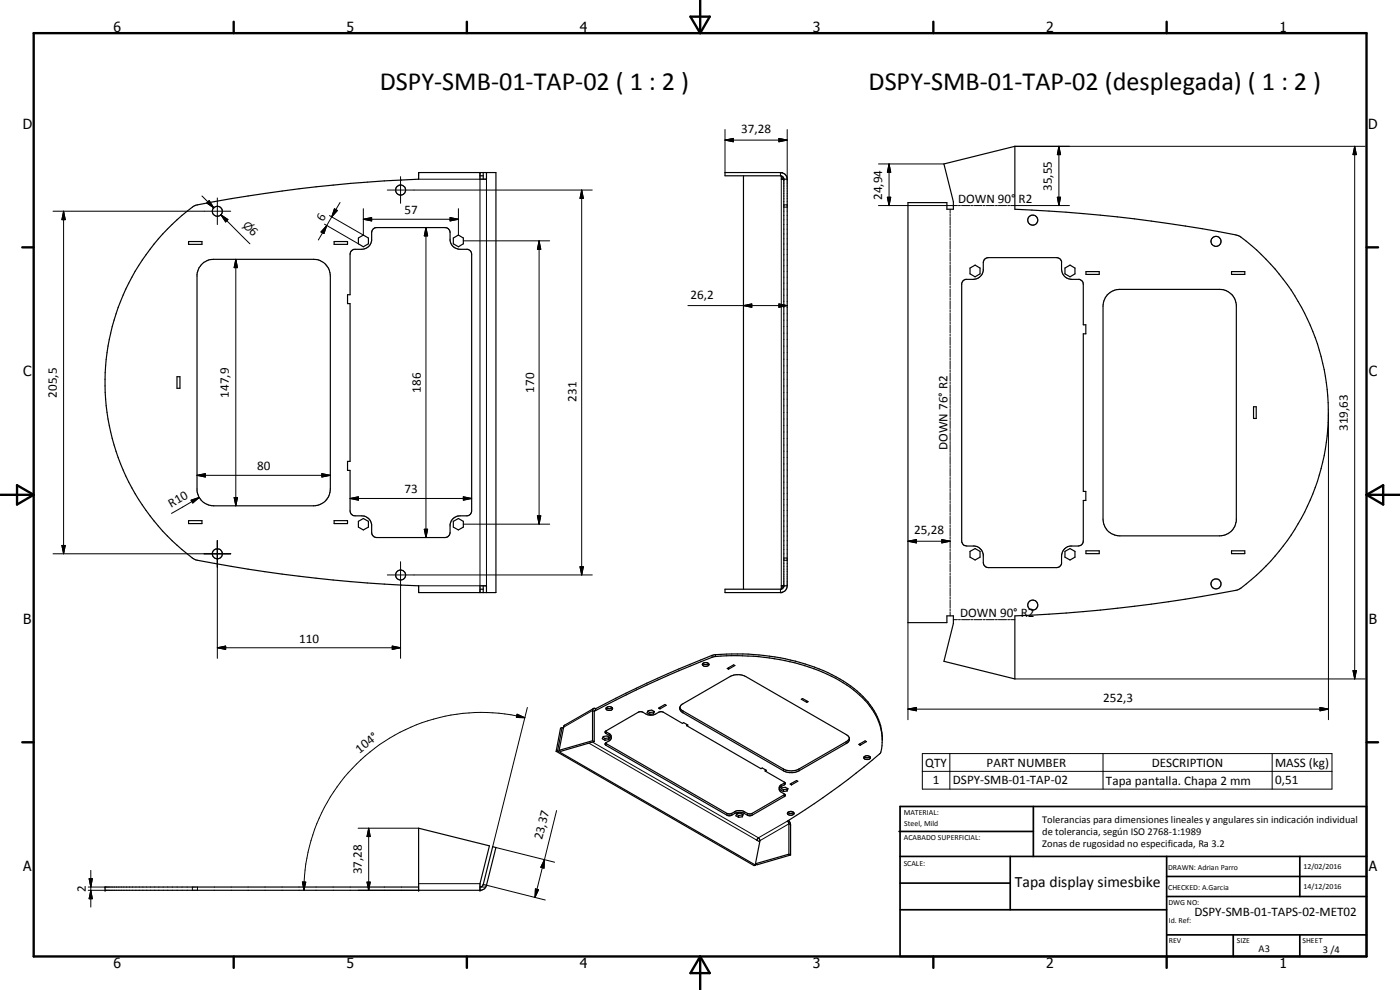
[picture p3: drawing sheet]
<svg xmlns="http://www.w3.org/2000/svg" width="420mm" height="297mm" viewBox="0 0 420 297" stroke-linecap="round" stroke-linejoin="round" font-family="sans-serif">
<g fill="none" stroke="#000" stroke-width=".35">
<path d="M144 51.8v2h2v-2M144 52.7h1M145 51.8v2M223.1 52.7v124.1M234.2 51.8a2 2 0 0 1 2.1 2M234.5 52.8v1h1.8M234.5 52.8l.7 .8v122.4l-.7 .8M234.5 51.8h.1M234.7 51.8h-17.1v.9l16.9 .1M234.7 52.9v.9M236.3 53.8v122M283.3 49.2l21.3-5.3v18.9a418.5 418.5 0 0 1 67.1 7.9 65.7 65.7 0 0 1 0 106.2 418.6 418.6 0 0 1-67.1 7.9v18.9l-21.3-5.3 2.8-11.3v-2.3h-1.9v2h-11.7v-126h11.7v2h1.9v-2.3z"/>
<path d="M51.6 67.4l3-2.8a14.7 14.7 0 0 1 4.2-3 444.9 444.9 0 0 1 66.8-7.8v-2h23.2v126h-23.2v-2a425.2 425.2 0 0 1-67.1-7.9 65.8 65.8 0 0 1-6.9-100.5zM56.6 72.5h4v.8h-4zM60.4 79.5l.8-.8 1.4-.7 1.5-.2h30a5 5 0 0 1 5 5v63.9a5 5 0 0 1-5 5.1h-30a5 5 0 0 1-5-4.5v-65l.5-1.5zM100.3 72.5h4v.8h-4zM107.6 71.4l1.4-.9 1.6 .9v1.8l-1.6 .8-1.4-.8zM112 68.7l1.1-.4 21 .1 .7 .6 .2 .5 .1 2.7a3 3 0 0 0 3 2.6l2.5 .1 .7 .5 .3 .9v77l-.5 1-.5 .4-2.5 .1a3 3 0 0 0-3 2.6l-.2 3-.5 .6-.8 .3-20.8-.1-.6-.2-.5-.6-.2-3a3 3 0 0 0-3-2.6 3.6 3.6 0 0 1-3-.5l-.4-1v-12.2h-.8v-2.7h.8v-47.3h-.8v-2.7h.8l.1-12.7 .3-.5 .7-.4h2.3a3 3 0 0 0 3-2.6v-2.4zM136 71.4l1.6-.9 1.5 .9v1.8l-1.5 .8-1.6-.8zM289 84.2l.8-.4h2.3a3 3 0 0 0 3-2.6v-2.4a1.52 1.52 0 0 1 1.5-1.5h20.8l.8 .4 .3 .5 .1 2.6a3 3 0 0 0 3 3l2.6 .1a1.49 1.49 0 0 1 .9 1.4v12.2h.8v2.7h-.8v47.2h.8v2.8h-.8v12.4l-.4 .8-.8 .3a6 6 0 0 0-4.1 .7l-.6 .6-.5 1-.2 3.4-.5 .7-.9 .2h-20.8l-.5-.2-.6-.7-.3-3.7a2.92 2.92 0 0 0-2.4-1.9l-3-.1-.5-.3-.4-.8v-77.6zM291.1 80.4l1.5-.9 1.5 .9v1.8l-1.5 .9-1.5-.9zM319.6 80.4l1.5-.9 1.5 .9v1.8l-1.5 .9-1.5-.9zM325.9 81.5h4v.8h-4zM332.3 88.5a5.2 5.2 0 0 1 3.8-1.7h29.9a5.1 5.1 0 0 1 5 4.5v65a5 5 0 0 1-5 4.5h-29.9a5 5 0 0 1-5.1-5v-64l.3-1.5z"/>
<path d="M369.6 81.5h4v.8h-4zM53.1 113h.9v3.5h-.9zM376.2 122h.8v3.6h-.8zM56.6 156.2h4v.9h-4zM100.3 156.2h4v.9h-4zM107.6 156.4l1.4-.8 1.6 .8v1.8l-1.6 .8-1.4-.8zM136 156.4l1.6-.8 1.5 .8v1.8l-1.5 .8-1.6-.8zM144 177.8v-2h2v2M144 176.8h1M145 175.8v2M234.5 176.8h-16.9v1l17.1-.1M234.5 177.8h.1"/>
<path d="M234.7 175.8v.9M236.3 175.8h-1.8v.9M236.3 175.8a2 2 0 0 1-2.1 2M291.1 165.4l1.5-.8 1.5 .8v1.8l-1.5 .8-1.5-.8zM319.6 165.4l1.5-.8 1.5 .8v1.8l-1.5 .8-1.5-.8zM325.9 165.3h4v.8h-4zM369.6 165.3h4v.8h-4zM210.9 199.1a1.46 1.46 0 0 0 1.8 0M210.9 199.1a1.2 1.2 0 0 1 1.9 .3 1.15 1.15 0 0 1-2-.1zM168.7 218.3l.4 .3M168.7 218.3l-1.4 7M168.7 218.3l-.5 .2-1.3 6.9"/>
<path d="M178.1 212.6l-8.8 5.1-1.5 7.4M178.1 212.6l-.3 .6v9M178.1 212.6h.7M178.8 212.6a303.4 303.4 0 0 1 35.6-16.1 65.8 65.8 0 0 1 37.6 7.2 25.1 25.1 0 0 1 12.3 14.1 15.8 15.8 0 0 1-.2 8.3 217.5 217.5 0 0 1-27.8 20.3l.5 .7v9.2M178.8 213.2a285.7 285.7 0 0 1 35.9-16.2 68.1 68.1 0 0 1 36 6.5 26.4 26.4 0 0 1 13.2 13.7l.8 3.7M178.8 213.2l-.5 .1v9.2M178.8 212.6v.6M181.7 219.4l1.1 .7a1.28 1.28 0 0 1 0 2.2l-.9 .5-.3 .6 36.6 21.2 1 .1 1.3-.6a3 3 0 0 1 2.8 0l1.2 .6h1l10-5.8v-.6l-1.1-.6a1.25 1.25 0 0 1 0-2.2l1.1-.6M181.9 212.4a1.06 1.06 0 0 1 1.1-.4 1.06 1.06 0 0 1 .8 .8 1.2 1.2 0 0 1-1.9-.2zM182 212.3a1.4 1.4 0 0 0 1.7 0M194.4 213.4l.6 .4M195 213.8v.6"/>
<path d="M196.1 213.7l-1.1 .1M196.1 214.2l.3-.7-.8-.4-1.1 .1-.3 .7 .8 .5M196.1 213.7v.5M196.1 214.2l-1.1 .2M196.2 213.4l-.1 .3M197.6 212.5l1.9-1.1 .4 .2-1.8 1.1zM198.1 212.2v.5M204 212.2l.7 .9 30.4 17.6a5 5 0 0 0 4.7 0l14.4-8.3 .7-.9M204.4 211.5l14.7-8.5a5.1 5.1 0 0 1 4.7 0l30.1 17.4a1.42 1.42 0 0 1 1 1.3 1.42 1.42 0 0 1-1 1.4l-14.1 8.2a5.1 5.1 0 0 1-4.7 0l-30.1-17.4a1.44 1.44 0 0 1-.6-2.4zM206.1 217.7l.3-.1-1.2-.8-.4 .2-5.9-3.4h-1a3.8 3.8 0 0 1-5.1 0l-1.3 .1-9.7 5.7-.2 .5 1.4 .9 .4 .6M206.1 217.7l22.3 12.9 .4-.2 1.2 .7-.4 .3M206.1 217.3v.4"/>
<path d="M218.3 200.6l1.9-1.1 .3 .2-1.9 1.1zM218.6 200.3v.5M240.5 209.8l.4-.2 1.6 .9-.4 .2zM242.1 210.3v.4M166.9 225.4l59.4 34.3 .5-.1M167.3 225.3l-.4 .1M167.3 225.3l59.5 34.3M177.8 222.2l.5 .3M177.8 222.2l-10 2.9M178.3 222.5l-10 2.9-.5-.3M181 221.2l.6 .4M181.6 221.6v.5"/>
<path d="M181.7 223l36.5 21.1 1 .1a4.3 4.3 0 0 1 3.9-.8l1.4 .7h1l10-5.8M182.7 221.4l-1.1 .2M182.7 221.9l.3-.6-.8-.5-1.2 .2-.2 .7 .8 .4M182.7 221.4v.5M182.7 221.9l-1.1 .2M182.8 221.1l-.1 .3M229.6 231.4l5.9 3.3v.7l-1.3 .8-.3 .5M229.6 230.9v.5M234.5 236.6l.6 .3M235.1 236.9v.6M235.5 234.8v.1M236.2 236.8l-1.1 .1"/>
<path d="M236.2 237.3l.3-.7-.8-.4-1.1 .2-.3 .6 .8 .5M236.2 236.8v.5M236.2 237.3l-1.1 .2M236.3 236.6l-.1 .2M237.1 235.2l1.9-1 .4 .2-1.9 1.1zM237.5 235v.5M257.8 223.4l1.8-1.1 .4 .2-1.9 1.1zM258.1 223.1v.5M259.4 227.1a1.46 1.46 0 0 0 1.7 0M259.4 227a1.08 1.08 0 0 1 1.8 .5 1.2 1.2 0 0 1-2-.2zM264.8 221.6v.5M221 244.3l.6 .4"/>
<path d="M221.6 244.7v.5M222.8 244.5l-1.2 .2M222.8 245.1l.2-.7-.8-.4-1.1 .1-.3 .7 .8 .4M222.8 244.5v.6M222.8 245.1l-1.2 .1M222.9 244.3l-.1 .2M226.9 259.2l-.1 .4M228 252.6l-.9-.5 .5-.7 .5 .8-1.4 7M236.4 243.8a1.46 1.46 0 0 0 1.8 0M236.5 243.8a1.06 1.06 0 0 1 1.8 .4 1.25 1.25 0 0 1-2-.2zM236.7 246.2l.6 1.3v9M236.8 256.3l-10.1 2.9"/>
<path d="M236.8 256.3l.5 .2M237.3 256.5l-10.1 3-.5-.3M125.6 267.1v-18.6l21.3 5.3-2.9 11.3v2M145 265.4l2.9-11.4 .9 .3-2.8 11.3M145 265.4l1 .2M145 265.4l-.3 .5-.7 .2M146 265.6l-.6 1.1-1 .4h-112.9v-1h94.1"/>
<circle cx="120.2" cy="57" r="1.51"/>
<circle cx="65.2" cy="63.4" r="1.49"/>
<circle cx="310" cy="66" r="1.51"/>
<circle cx="364.9" cy="72.4" r="1.51"/>
<circle cx="65.2" cy="166.2" r="1.51"/>
<circle cx="120.2" cy="172.5" r="1.49"/>
<circle cx="364.9" cy="175.2" r="1.51"/>
<circle cx="309.9" cy="181.6" r="1.5"/>
</g>
<g fill="none" stroke="#000" stroke-width=".3">
<path d="M217.6 38.9v12.9M236.3 38.9v14.9M60.6 58.8l3.6 3.6M65.2 59.4v8M116.2 57h61.5M120.2 53v8M125.6 53.8h18.4v122h-18.4M146 53.8v122M174.6 57l.5 2.5h-1zM174.6 57v115.5M217.6 42l2.5-.5v1zM217.6 42h18.7"/>
<path d="M233.8 41.5l2.5 .5-2.5 .5zM234.2 51.8v.9M234.5 53.8v122M263.6 49.2h19.7M266.3 59.2h1l-.5 2.5zM266.8 49.2l.5 2.5h-1zM266.8 49.2v12.5M304.6 43.9h105.1M317.3 59.2h1l-.5 2.5zM317.8 43.9l.5 2.5h-1zM317.8 43.9v17.8M406.6 43.9l.5 2.5h-1.1z"/>
<path d="M406.6 43.9v159.8M15.9 63.4h53.3M19.1 63.4l.5 2.5h-1zM19.1 63.4v102.8M62.8 60.2l1.4 2.2-2.2-1.5zM66.3 64.4l2.1 1.5-.7 .7zM66.3 64.4l1.8 1.8M66.3 64.4l8.7 8.8M70.8 77.8l.5 2.5h-1zM70.8 77.8v74M97.4 67.3l10.2 5.9M98.1 67.6l-.9 2.5-.9-.5z"/>
<path d="M98.1 67.6l-2.6 4.4M99.6 65.1l-1.5 2.5M100.4 62.7l.8 .5-1.6 1.9zM102.1 60.7l-2.5 4.4M109 65.8l2.5-.5v1zM109 65.8h28.6M109 62.6v7.9l-10.1-5.8M127.8 68.3l.5 2.5h-1zM127.8 68.3v93M135.1 65.3l2.5 .5-2.5 .5zM137.6 62.6v7.9M139.1 72.3h25.9"/>
<path d="M161.8 72.3l.5 2.5h-1zM161.8 72.3v85M235.2 62.1h1.1M235.2 61.5h1.1M263.6 61.7h23.7M285.1 62.8v1.2M285.1 64.3v.6M285.1 65.2v2.4M285.1 67.9v.6M285.1 68.8v2.4M285.1 71.5v.6M285.1 72.4v2.4"/>
<path d="M285.1 75.1v.5M285.1 75.9v2.5M285.1 78.7v.5M285.1 79.5v2.5M287.6 61.7h.6M288.6 61.7h2.4M291.3 61.7h.7M292.3 61.7h2.4M295.1 61.7h.5M295.9 61.7h2.5M298.7 61.7h.6M299.6 61.7h2.5"/>
<path d="M302.4 61.7h.6M303.3 61.7h17.7M206.4 91.7h29.9M223.1 91.7l2.5-.5v1zM233.8 91.2l2.5 .5-2.5 .5zM285.1 82.2v.6M285.1 83.1v2.4M285.1 85.9v.5M285.1 86.7v2.4M285.1 89.4v.6M285.1 90.3v2.4M285.1 93v.6"/>
<path d="M285.1 93.9v2.4M285.1 96.6v.6M285.1 97.5v2.4M285.1 100.2v.6M285.1 101.1v2.4M285.1 103.8v.6M285.1 104.6v2.5M285.1 107.4v.5M285.1 108.2v2.5M285.1 111v.5M285.1 111.8v2.4M285.1 114.6v.5"/>
<path d="M285.1 115.4v2.4M285.1 118.1v.6M285.1 119v2.4M285.1 121.7v.6M285.1 122.6v2.4M285.1 125.3v.6M285.1 126.2v2.4M285.1 128.9v.6M285.1 129.8v2.4M285.1 132.5v.6M285.1 133.3v2.5M285.1 136.1v.6"/>
<path d="M285.1 136.9v2.5M285.1 139.7v.6M398.7 123.8v92.1M57.4 150.1l2.4-.8-1.9 1.6zM59.1 142.6l2.5-.5v1zM59.1 142.6h40M59.8 149.3l-8.3 4.8M70.3 149.3h1l-.5 2.5zM96.6 142.1l2.5 .5-2.5 .5zM105.1 149.6l2.5-.5v1zM105.1 149.6h36.5M127.3 158.8h1l-.5 2.5z"/>
<path d="M139.1 149.1l2.5 .5-2.5 .5zM139.1 157.3h25.9M161.3 154.8h1l-.5 2.5zM285.1 140.5v2.4M285.1 143.3v.5M285.1 144.1v2.4M285.1 146.8v.6M285.1 147.7v2.4M285.1 150.4v.6M285.1 151.3v2.4M285.1 154v.6M285.1 154.9v2.4"/>
<path d="M285.1 157.6v.6M285.1 158.5v2.4M15.9 166.2h53.3M18.6 163.7h1l-.5 2.5zM65.2 162.2v35.3M116.2 172.5h61.5M120.2 168.5v29M174.1 170.1h1l-.5 2.4zM234.2 176.8v1M235.2 167.4h1.1M235.2 168.1h1.1M272.5 162.4l2.5-.5v1z"/>
<path d="M272.5 162.4h12.6M282.6 161.9l2.5 .5-2.5 .5zM285.1 161.2v.6M285.1 162.1v2.4M285.1 164.8v.6M285.1 165.7v2.4M285.1 168.4v.6M285.1 169.2v2.4M285.1 172v.6M285.1 172.8v2.5M285.1 175.5v.6M285.1 176.4v2.4"/>
<path d="M285.1 179.1v.6M65.2 194.4l2.5-.6v1.1zM65.2 194.4h55M117.7 193.8l2.5 .6-2.5 .5zM213.7 196.6v.6M214.7 196.4v.6M272.5 186.8v29.1M285.1 180v2.4M285.1 182.7v.6M285.1 183.6v1.2M286.1 185.9h1.2M287.6 185.9h.6"/>
<path d="M288.6 185.9h2.4M291.3 185.9h.7M292.3 185.9h2.4M295.1 185.9h.5M295.9 185.9h2.5M298.7 185.9h.6M299.6 185.9h2.5M302.4 185.9h.6M303.3 185.9h1.3M155.2 214.3l2.3 1h-2.5zM157.5 215.3a53.4 53.4 0 0 0-66.3 51.8M158.3 212.3l-10.4 41.7"/>
<path d="M178.8 213.2l-.5 .2-.5-.2-8.6 5M181.9 219.6v.5M205 213.3v.6M272.5 212.8l2.5-.5v1zM272.5 212.8h126.2M304.6 203.7h105.1M396.1 212.3l2.6 .5-2.6 .5zM406 201.2h1.1l-.5 2.5zM176.7 223l50.4 29.1M177.8 222.7l49.8 28.7 8.7-5M181.9 223.1v.5M182.8 220.1v.5"/>
<path d="M234.4 235.5v.5M235.1 230.7v.6M235.4 234.9v.6M235.4 238.5v.5M239.8 230.7v.6M253.9 222.5v.6M276.8 226.1h122.9v10.7h-122.9zM276.8 231.4h122.9M285.1 226.1v10.7M331 226.1v10.7M381.8 226.1v10.7M107.5 248.5h18.1"/>
<path d="M110.6 248.5l.5 2.5h-1zM110.6 248.5v18.6M148.8 254.3l17.6 4.4M163.4 257.9l-.1 2.6-1-.3zM163.4 257.9l-2.8 11.3M167 243.2l-3.6 14.7M218.2 244.1v.5M219.6 244.1v.5M220.5 243.5v.6M223.3 243.5v.6M224.3 244.1v.5M225.7 244.1v.5"/>
<path d="M237.3 247.5l-.5-.3-8.7 5M26.5 266.1h5M26.5 267.1h5M26.7 263.7h1l-.4 2.4zM27.3 267.1l.4 2.6h-1zM27.3 261.2v11M57.7 266.1v1M59.3 266.1v1M90.8 264.6l1 .1-.6 2.4zM107.5 267.1h18.1M110.1 264.7h1l-.5 2.4zM125.6 265.1h18.4"/>
<path d="M144 266.1h1.8M146 265.6l17.6 4.4M160.7 266.7l.9 .3-1 2.2z"/>
</g>
<g fill="#000">
<circle cx="235.2" cy="53.8" r=".18"/>
<circle cx="235.2" cy="175.8" r=".18"/>
<circle cx="31.5" cy="267.1" r=".18"/>
<circle cx="31.5" cy="266.1" r=".18"/>
<circle cx="125.6" cy="267.1" r=".18"/>
<circle cx="144" cy="267.1" r=".18"/>
</g>
<g fill="none" stroke="#000" stroke-width=".71">
<path d="M10.1 9.9h400v277.1h-400zM70.1 6.5v3.4M140.1 6.5v3.4M207.2 5h5.8l-2.9 4.9zM210.1 0v9.9M280.1 6.5v3.4M350.1 6.5v3.4M6.7 74.2h3.4M410.1 74.2h3.5M.1 148.5h10M5.1 145.6l5 2.9-5 2.9zM410.1 148.5h10"/>
<path d="M410.1 148.5l5-2.9v5.8zM6.7 222.7h3.4M410.1 222.7h3.5M70.1 287v3.4M140.1 287v3.4M210.1 287v10M210.1 287l2.9 5h-5.8zM280.1 287v3.4M350.1 287v3.4"/>
</g>
<g fill="none" stroke="#000" stroke-width=".51">
<path d="M269.8 249.5h40.3M270.1 242h140v45h-140zM270.1 257h140M303.2 257v16M310.1 242v15M350.1 257v30M390.1 257v12M270.1 265h33.1M270.1 273h80M350.1 269h60M350.1 263h60M350.1 280.5h60"/>
<path d="M370.1 280.5v6.5M390.1 280.5v6.5"/>
</g>
<g fill="#000">
<path d="M174.6 57l.5 2.5h-1zM217.6 42l2.5-.5v1zM233.8 41.5l2.5 .5-2.5 .5zM266.3 59.2h1l-.5 2.5zM266.8 49.2l.5 2.5h-1zM317.3 59.2h1l-.5 2.5zM317.8 43.9l.5 2.5h-1zM406.6 43.9l.5 2.5h-1.1zM19.1 63.4l.5 2.5h-1zM62.8 60.2l1.4 2.2-2.2-1.5zM66.3 64.4l2.1 1.5-.7 .7zM98.1 67.6l-.9 2.5-.9-.5z"/>
<path d="M100.4 62.7l.8 .5-1.6 1.9zM109 65.8l2.5-.5v1zM127.8 68.3l.5 2.5h-1zM135.1 65.3l2.5 .5-2.5 .5zM161.8 72.3l.5 2.5h-1zM70.8 77.8l.5 2.5h-1zM223.1 91.7l2.5-.5v1zM233.8 91.2l2.5 .5-2.5 .5zM57.4 150.1l2.4-.8-1.9 1.6zM59.1 142.6l2.5-.5v1zM70.3 149.3h1l-.5 2.5zM96.6 142.1l2.5 .5-2.5 .5z"/>
<path d="M105.1 149.6l2.5-.5v1zM127.3 158.8h1l-.5 2.5zM139.1 149.1l2.5 .5-2.5 .5zM161.3 154.8h1l-.5 2.5zM18.6 163.7h1l-.5 2.5zM174.1 170.1h1l-.5 2.4zM272.5 162.4l2.5-.5v1zM282.6 161.9l2.5 .5-2.5 .5zM65.2 194.4l2.5-.6v1.1zM117.7 193.8l2.5 .6-2.5 .5zM155.2 214.3l2.3 1h-2.5zM272.5 212.8l2.5-.5v1z"/>
<path d="M396.1 212.3l2.6 .5-2.6 .5zM406 201.2h1.1l-.5 2.5zM110.6 248.5l.5 2.5h-1zM26.7 263.7h1l-.4 2.4zM27.3 267.1l.4 2.6h-1zM90.8 264.6l1 .1-.6 2.4zM110.1 264.7h1l-.5 2.4zM160.7 266.7l.9 .3-1 2.2zM163.4 257.9l-.1 2.6-1-.3z"/>
</g>
<g font-size="7.9">
<text x="113.9" y="26.9">DSPY-SMB-01-TAP-02 ( 1 : 2 )</text>
<text x="260.7" y="27.1">DSPY-SMB-01-TAP-02 (desplegada) ( 1 : 2 )</text>
</g>
<text font-size="4.7" x="304.6" y="266.2">Tapa display simesbike</text>
<g font-size="4.2">
<text x="34" y="9.6">6</text>
<text x="104" y="9.6">5</text>
<text x="174" y="9.6">4</text>
<text x="244" y="9.6">3</text>
<text x="314" y="9.6">2</text>
<text x="384" y="9.6">1</text>
<text x="6.8" y="38.7">D</text>
<text x="410.6" y="38.7">D</text>
<text x="7" y="112.9">C</text>
<text x="410.8" y="112.9">C</text>
<text x="7" y="187.1">B</text>
<text x="410.8" y="187.1">B</text>
<text x="7" y="261.4">A</text>
<text x="410.8" y="261.4">A</text>
<text x="34" y="290.4">6</text>
<text x="104" y="290.4">5</text>
<text x="174" y="290.4">4</text>
<text x="244" y="290.4">3</text>
<text x="314" y="290.4">2</text>
<text x="384" y="290.4">1</text>
</g>
<g font-size="3.9">
<text x="222.5" y="40">37,28</text>
<text x="264.7" y="59.9" transform="rotate(-90 264.7 59.9)">24,94</text>
<text x="315.7" y="57.3" transform="rotate(-90 315.7 57.3)">35,55</text>
<text x="121.4" y="64.3">57</text>
<text x="287.5" y="60.9">DOWN 90° R2</text>
<text x="74.6" y="69.7" transform="rotate(45 74.6 69.7)">6</text>
<text x="97" y="66.5" transform="rotate(-60 97 66.5)">6</text>
<text x="207.3" y="89.6">26,2</text>
<text x="17" y="119.3" transform="rotate(-90 17 119.3)">205,5</text>
<text x="68.7" y="119.3" transform="rotate(-90 68.7 119.3)">147,9</text>
<text x="126.3" y="117.8" transform="rotate(-90 126.3 117.8)">186</text>
<text x="160.3" y="117.8" transform="rotate(-90 160.3 117.8)">170</text>
<text x="173" y="120.5" transform="rotate(-90 173 120.5)">231</text>
<text x="404.5" y="129.3" transform="rotate(-90 404.5 129.3)">319,63</text>
<text x="284.3" y="135" transform="rotate(-90 284.3 135)">DOWN 76° R2</text>
<text x="77.2" y="141.1">80</text>
<text x="121.4" y="148">73</text>
<text x="51.4" y="152.3" transform="rotate(-30 51.4 152.3)">R10</text>
<text x="274.4" y="160.3">25,28</text>
<text x="288.2" y="185.2">DOWN 90° R2</text>
<text x="89.8" y="192.8">110</text>
<text x="331.1" y="210.7">252,3</text>
<text x="107.9" y="226.1" transform="rotate(-38 107.9 226.1)">104°</text>
<text x="277.7" y="230">QTY</text>
<text x="296.1" y="230">PART NUMBER</text>
<text x="345.7" y="230">DESCRIPTION</text>
<text x="382.7" y="230.2">MASS (kg)</text>
<text x="279.9" y="235.4">1</text>
<text x="286" y="235.4">DSPY-SMB-01-TAP-02</text>
<text x="331.9" y="235.5">Tapa pantalla. Chapa 2 mm</text>
<text x="382.7" y="235.4">0,51</text>
<text x="162.7" y="252.1" transform="rotate(-76 162.7 252.1)">23,37</text>
<text x="108.6" y="262.3" transform="rotate(-90 108.6 262.3)">37,28</text>
<text x="25.7" y="267.6" transform="rotate(-90 25.7 267.6)">2</text>
<text x="358.5" y="275">DSPY-SMB-01-TAPS-02-MET02</text>
</g>
<text font-size="3.3" x="72.6" y="67.7" transform="rotate(45 72.6 67.7)">⌀</text>
<g font-size="3.1">
<text x="312.7" y="246.8">Tolerancias para dimensiones lineales y angulares sin indicación individual</text>
<text x="312.7" y="250.4">de tolerancia, según ISO 2768-1:1989</text>
<text x="312.7" y="254">Zonas de rugosidad no especificada, Ra 3.2</text>
<text x="377.7" y="285.6">A3</text>
<text x="397" y="285.9">3 /4</text>
</g>
<g font-size="2.4">
<text x="271.2" y="244.4">MATERIAL:</text>
<text x="271.3" y="252">ACABADO SUPERFICIAL:</text>
<text x="271.4" y="247.9">Steel, Mild</text>
<text x="271.2" y="259.7">SCALE:</text>
<text x="350.6" y="261">DRAWN: Adrian Parro</text>
<text x="391.2" y="260.6">12/02/2016</text>
<text x="350.6" y="267">CHECKED: A.Garcia</text>
<text x="391.2" y="266.7">14/12/2016</text>
<text x="350.6" y="271.4">DWG NO:</text>
<text x="350.8" y="276.9">Id. Ref:</text>
<text x="350.8" y="282.8">REV</text>
<text x="371.2" y="282.9">SIZE</text>
<text x="390.9" y="282.9">SHEET</text>
</g>
</svg>
